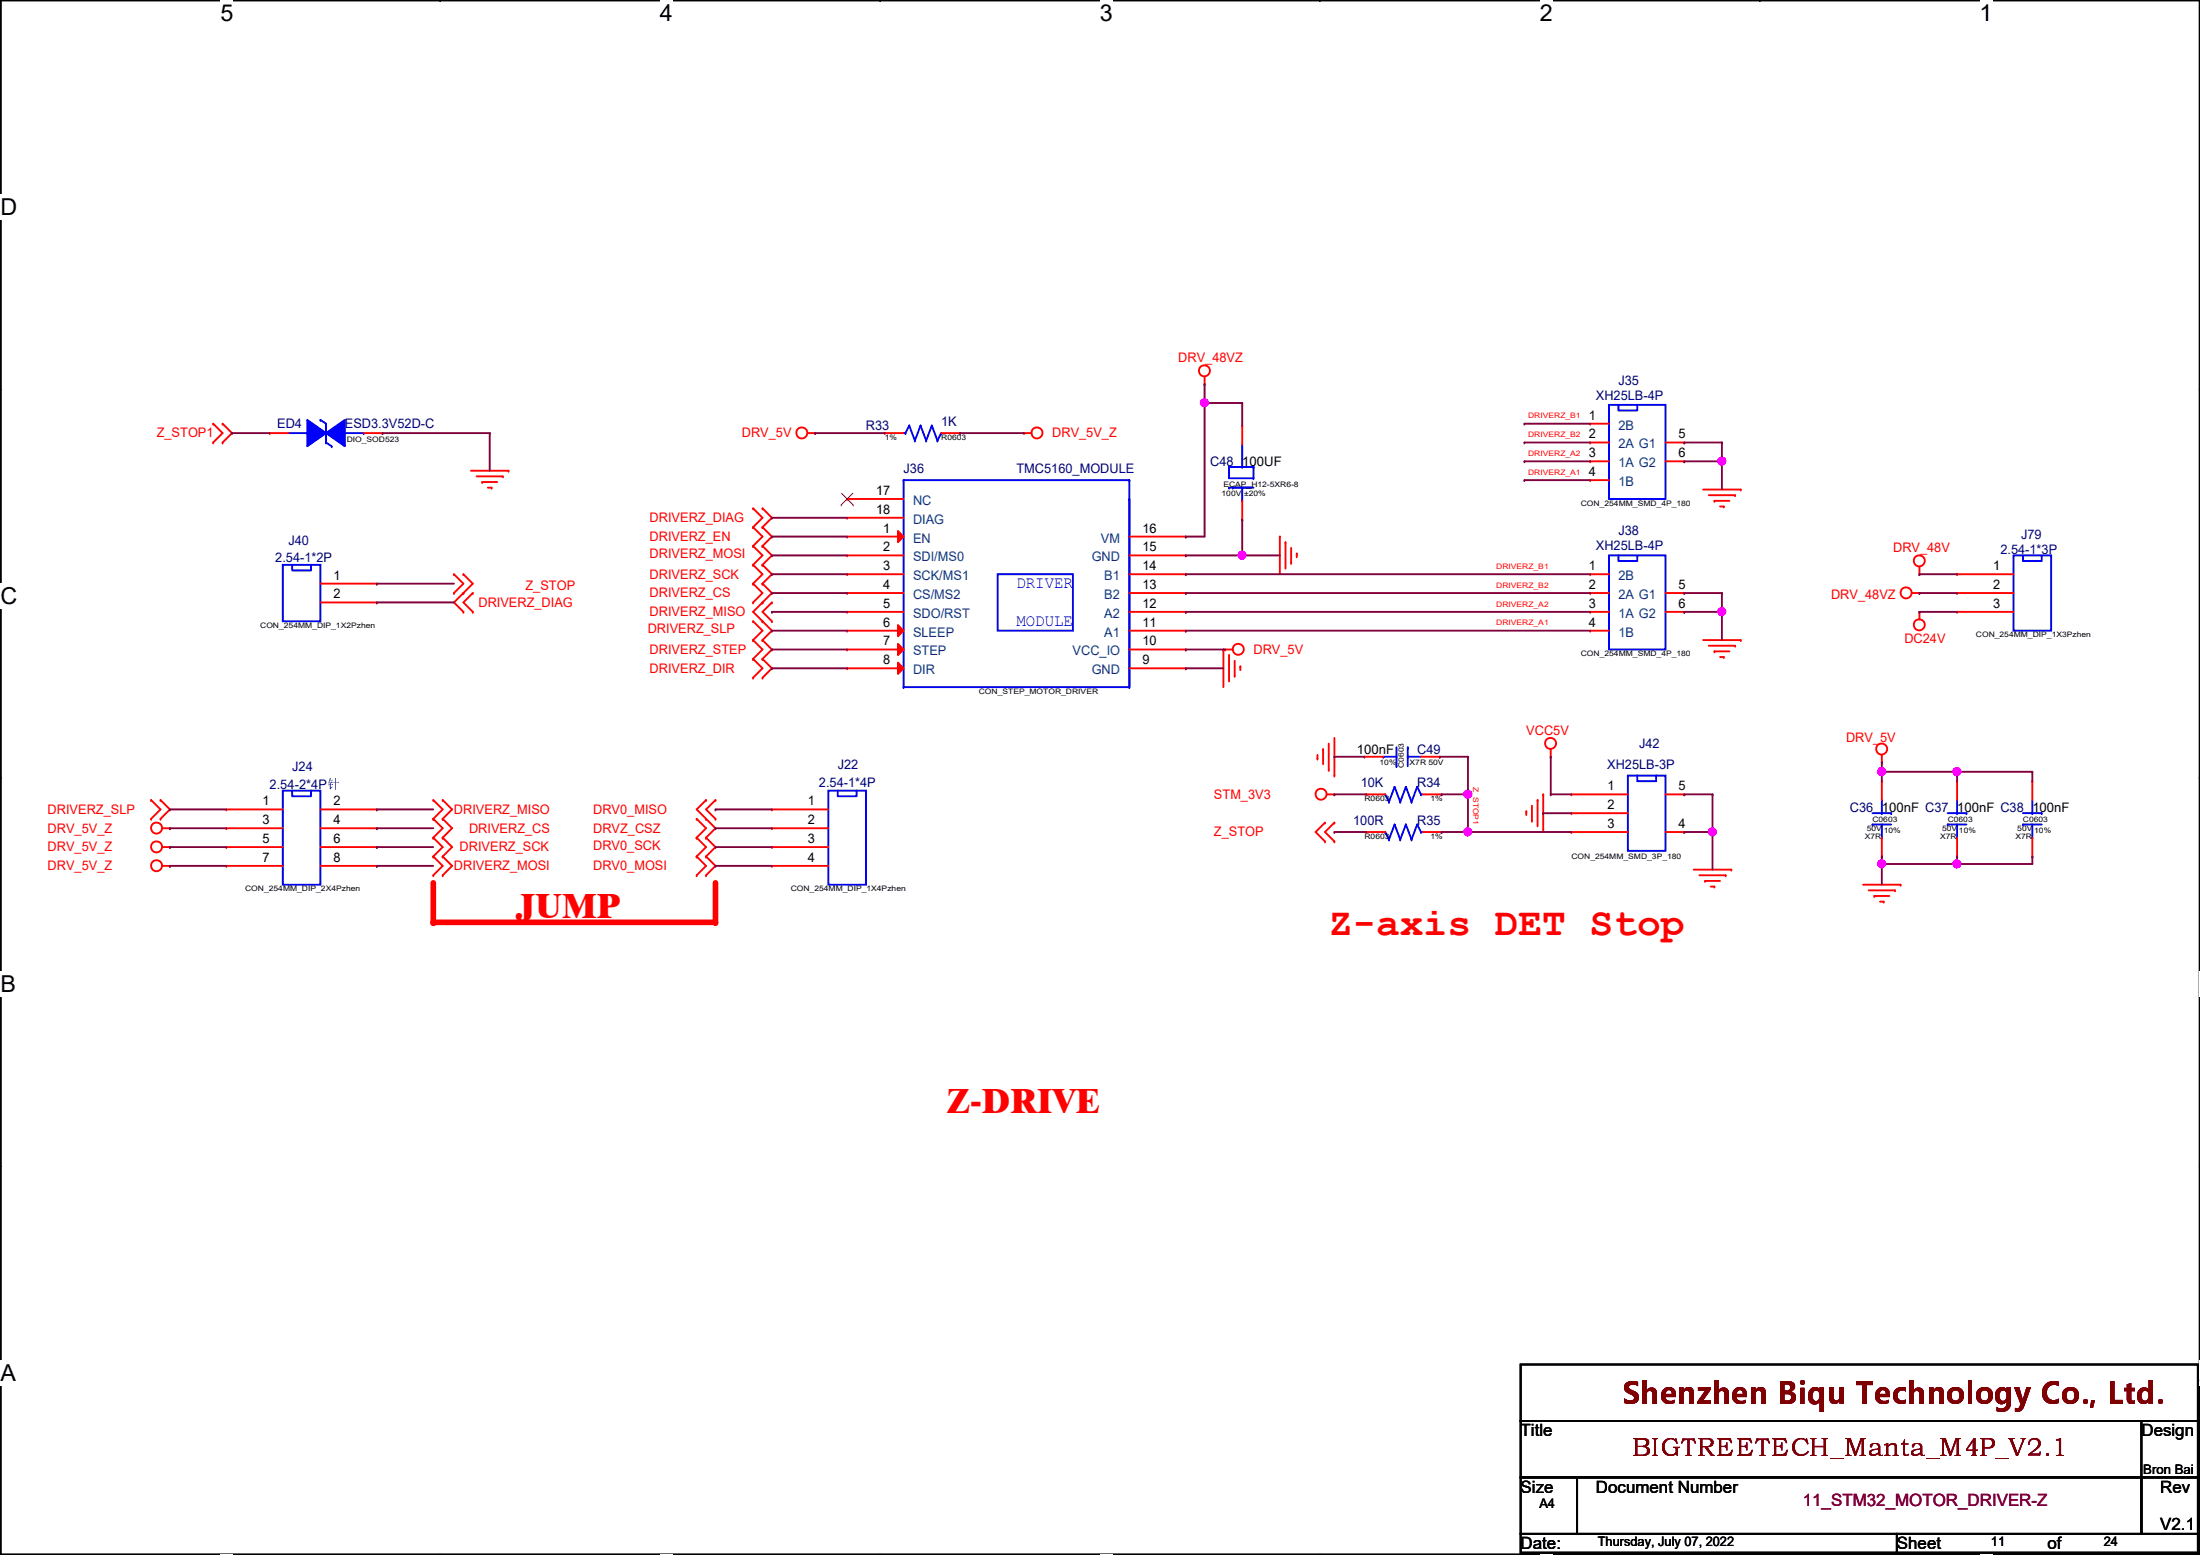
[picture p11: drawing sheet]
<svg xmlns="http://www.w3.org/2000/svg" width="297mm" height="210mm" viewBox="0 0 297 210" stroke-linecap="round" stroke-linejoin="round" font-family="sans-serif">
<path d="M.1 0h296.9v209.8h-296.9z" fill="none" stroke="#000" stroke-width=".25"/>
<g fill="#fff">
<path d="M29.8 0h1.7v3.5h-1.7z"/>
<path d="M29.8 209.8h1.7v.1h-1.7z"/>
</g>
<path d="M59.4 0h.1M59.4 209.8h.1" fill="none" stroke="#000" stroke-width=".25"/>
<g fill="#fff">
<path d="M89.1 0h1.7v3.5h-1.7z"/>
<path d="M89.1 209.8h1.7v.1h-1.7z"/>
</g>
<path d="M118.8 0h.1M118.8 209.8h.1" fill="none" stroke="#000" stroke-width=".25"/>
<g fill="#fff">
<path d="M148.5 0h1.7v3.5h-1.7z"/>
<path d="M148.5 209.8h1.7v.1h-1.7z"/>
</g>
<path d="M178.2 0h.1M178.2 209.8h.1" fill="none" stroke="#000" stroke-width=".25"/>
<g fill="#fff">
<path d="M207.9 0h1.7v3.5h-1.7z"/>
<path d="M207.9 209.8h1.7v.1h-1.7z"/>
</g>
<path d="M237.6 0h.1M237.6 209.8h.1" fill="none" stroke="#000" stroke-width=".25"/>
<g fill="#fff">
<path d="M267.3 0h1.7v3.5h-1.7z"/>
<path d="M267.3 209.8h1.7v.1h-1.7z"/>
<path d="M.1 26.2h2.2v3.5h-2.2z"/>
<path d="M297 26.2h.1v3.5h-.1z"/>
<path d="M.1 78.7h2.2v3.5h-2.2z"/>
<path d="M297 78.7h.1v3.5h-.1z"/>
</g>
<path d="M.1 52.5h.1M297 52.5h.1" fill="none" stroke="#000" stroke-width=".25"/>
<g fill="#fff">
<path d="M.1 131.1h2.1v3.5h-2.1z"/>
<path d="M297 131.1h.1v3.5h-.1z"/>
</g>
<path d="M.1 104.9h.1M297 104.9h.1" fill="none" stroke="#000" stroke-width=".25"/>
<path d="M.1 104.9h.1M297 104.9h.1" fill="none" stroke="#000" stroke-width=".14"/>
<g fill="#fff">
<path d="M.1 183.6h2.1v3.5h-2.1z"/>
<path d="M297 183.6h.1v3.5h-.1z"/>
</g>
<path d="M.1 157.4h.1M297 157.4h.1" fill="none" stroke="#000" stroke-width=".25"/>
<path d="M58.5 119.2v5.3" fill="none" stroke="#f00" stroke-width=".76"/>
<circle cx="58.5" cy="124.5" r=".38" fill="#f00"/>
<path d="M58.5 124.5h38.1" fill="none" stroke="#f00" stroke-width=".76"/>
<circle cx="58.5" cy="124.5" r=".38" fill="#f00"/>
<path d="M96.6 119.2v5.3" fill="none" stroke="#f00" stroke-width=".76"/>
<circle cx="96.6" cy="124.5" r=".38" fill="#f00"/>
<g fill="none" stroke="#f00" stroke-width=".25">
<path d="M28.8 59.7h.1M28.8 57.2h.1M28.8 57.2l1.3 1.3-1.3 1.2M30.1 57.2h.1M30.1 59.7h.1M30.1 57.2l1.2 1.3-1.2 1.2M109 58.5h1.1M110.1 58.5h.1M119.5 58.5h.1M119.5 58.5h2.5M127.1 58.5h2.5M129.6 58.5h.1"/>
<path d="M138.3 58.5h.1M138.3 58.5h1M162.6 51.9h.1M162.6 50.8v1.1M167.7 57.4h.1M167.7 57.4v2.6M61.3 77.5h.1M61.3 77.5l1.3 1.3-1.3 1.3M62.6 77.5h.1M62.6 77.5l1.2 1.3-2.5 2.5 1.3 1.3M63.6 63.5h5.1M64.3 64.3h3.6"/>
<path d="M65.1 65.1h.1M65.1 65.1h2M65.9 65.8h.5M66.4 65.8h.1M67.9 64.3h.1M68.7 63.5h.1M101.7 71.2h.1M101.7 68.6h.1M101.7 73.7h.1M101.7 76.2h.1M101.7 78.8h.1M101.7 68.6l1.3 1.3-1.3 1.3"/>
<path d="M101.7 71.2l1.3 1.2-1.3 1.3M101.7 73.7l1.3 1.3-1.3 1.2M101.7 76.2l1.3 1.3-1.3 1.3M101.7 78.8l1.3 1.3-1.3 1.2M103 68.6h.1M103 71.2h.1M103 73.7h.1M103 76.2h.1M103 78.8h.1M103 68.6l1.2 1.3-1.2 1.3M103 71.2l1.2 1.2-1.2 1.3M103 73.7l1.2 1.3-1.2 1.2"/>
<path d="M103 76.2l1.2 1.3-1.2 1.3M103 78.8l1.2 1.3-2.5 2.5 2.5 2.5-1.2 1.3M167.7 70.1h.1M167.7 67.6v2.5M172.8 72.4h.1M172.8 72.4v5.1M173.6 73.2h.1M173.6 73.2v3.6M174.3 76h.1M174.3 74v2M175.1 74.7h.1M175.1 74.7v.5"/>
<path d="M230 66.1h5M230.7 66.8h3.6M231.5 67.6h.1M231.5 67.6h2M232.2 68.4h.5M232.7 68.4h.1M234.3 66.8h.1M235 66.1h.1M259.2 77.5h.1M259.2 76.5v1M61.3 80.1h.1M62.6 80.1h.1"/>
<path d="M62.6 82.6h.1M63.8 82.6h.1M63.8 80.1h.1M63.8 80.1l-1.2 1.2 1.2 1.3M101.7 88.9h.1M101.7 86.4h.1M101.7 91.5h.1M101.7 81.3h.1M101.7 83.9h.1M101.7 86.4l1.3 1.3-1.3 1.2M101.7 88.9l1.3 1.3-1.3 1.3M101.7 83.9l1.3 1.2-1.3 1.3"/>
<path d="M103 86.4h.1M103 88.9h.1M103 91.5h.1M103 81.3h.1M103 83.9h.1M103 86.4l1.2 1.3-1.2 1.2M103 88.9l1.2 1.3-1.2 1.3M104.2 81.3h.1M104.2 83.9h.1M104.2 81.3l-1.2 1.3 1.2 1.3M165.2 87.7h.1M165.2 87.7v5.1"/>
<path d="M165.4 87.7h.1M165.4 87.7h1.1M165.9 88.4h.1M165.9 88.4v3.6M166.7 91.2h.1M166.7 89.2v2M167.5 90h.1M167.5 90v.5M180.2 99.6v5.1M230 86.4h5M230.7 87.2h3.6M231.5 87.9h.1"/>
<path d="M231.5 87.9h2M232.2 88.7h.5M232.7 88.7h.1M234.3 87.2h.1M235 86.4h.1M258.1 80.1h1.1M259.2 82.6h.1M259.2 80.1h.1M259.2 82.6v1M20.4 110.5h.1M20.4 108h.1M20.4 108l1.3 1.3-1.3 1.2"/>
<path d="M21.7 108h.1M21.7 110.5h.1M21.7 108l1.2 1.3-1.2 1.2M21.9 111.8h1M21.9 114.3h1M21.9 116.9h1M22.9 111.8h.1M22.9 114.3h.1M22.9 116.9h.1M58.5 108h.1M58.5 110.5h.1M58.5 113.1h.1"/>
<path d="M58.5 115.6h.1M58.5 118.2h.1M58.5 108l1.3 1.3-1.3 1.2M58.5 110.5l1.3 1.3-1.3 1.3M58.5 113.1l1.3 1.2-1.3 1.3M58.5 115.6l1.3 1.3-1.3 1.3M59.8 108h.1M59.8 110.5h.1M59.8 113.1h.1M59.8 115.6h.1M59.8 118.2h.1M59.8 110.5l1.2 1.3-1.2 1.3"/>
<path d="M59.8 113.1l1.2 1.2-1.2 1.3M59.8 115.6l1.2 1.3-1.2 1.3M59.8 108l1.2 1.3-1.2 1.2M94.1 115.6h.1M94.1 113.1h.1M94.1 110.5h.1M94.1 118.2h.1M94.1 113.1l1.2 1.2-1.2 1.3M94.1 110.5l1.2 1.3-1.2 1.3M94.1 115.6l1.2 1.3-1.2 1.3M95.3 113.1h.1M95.3 115.6h.1"/>
<path d="M95.3 110.5h.1M95.3 108h.1M95.3 118.2h.1M95.3 113.1l1.3 1.2-1.3 1.3M95.3 110.5l1.3 1.3-1.3 1.3M95.3 108l-1.2 1.3 1.2 1.2M95.3 115.6l1.3 1.3-1.3 1.3M96.6 108h.1M96.6 110.5h.1M96.6 108l-1.3 1.3 1.3 1.2M104.2 109.3h.1M104.2 111.8h.1"/>
<path d="M104.2 114.3h.1M104.2 116.9h.1M104.2 111.8h7.6M104.2 114.3h7.6M104.2 116.9h7.6M104.2 109.3h7.6M177.9 102.4h.1M177.9 101.9v.5M178.6 101.1h.1M178.6 101.1v2.1M178.9 111h.1M178.9 113.6h.1"/>
<path d="M178.9 111l-1.3 1.3 1.3 1.3M179.2 107.2h1M179.4 103.9h.1M179.4 100.4v3.5M180.2 107.2h.1M180.2 104.7h.1M180.2 111h.1M180.2 113.6h.1M180.2 111l-1.3 1.3 1.3 1.3M184.5 112.3h.1M184.5 107.2h.1M184.5 107.2h2.5"/>
<path d="M184.5 112.3h2.5M192.1 107.2h2.5M192.1 112.3h2.5M194.6 112.3h.1M194.6 107.2h.1M206.1 109.5h.1M206.1 109.5v.5M206.8 110.8h.1M206.8 108.8v2M207.6 108h.1M207.6 108v3.5M208.4 107.2h.1"/>
<path d="M208.4 107.2v5.1M209.4 102.2h.1M209.4 101.1v1.1M212.2 107.2h.1M212.2 109.8h.1M212.2 112.3h.1M212.2 107.2h7.6M212.2 109.8h7.6M212.2 112.3h7.6M224.9 107.2h2.5M224.9 112.3h2.5M227.4 112.3h.1"/>
<path d="M227.4 107.2h.1M228.7 117.4h5.1M229.4 118.2h3.6M230.2 118.9h.1M230.2 118.9h2M231 119.7h.5M231.5 119.7h.1M233 118.2h.1M233.8 117.4h.1M251.5 119.4h5.1M254.1 102.9h.1M254.1 101.9v1"/>
<path d="M256.6 119.4h.1M274.4 105.5h.1M274.4 115.6h.1M274.4 105.5v2.5M274.4 113.1v2.5M252.3 120.2h3.6M253.1 120.9h.1M253.1 120.9h2M253.8 121.7h.5M254.3 121.7h.1M255.9 120.2h.1"/>
<circle cx="108.3" cy="58.4" r=".75"/>
<circle cx="140" cy="58.4" r=".75"/>
<circle cx="162.6" cy="50.1" r=".75"/>
<circle cx="259.1" cy="75.7" r=".75"/>
<circle cx="167.2" cy="87.6" r=".75"/>
<circle cx="257.4" cy="80" r=".75"/>
<circle cx="259.1" cy="84.3" r=".75"/>
<circle cx="21.1" cy="116.9" r=".75"/>
<circle cx="21.1" cy="111.8" r=".75"/>
<circle cx="21.1" cy="114.3" r=".75"/>
<circle cx="178.4" cy="107.2" r=".75"/>
<circle cx="209.3" cy="100.3" r=".75"/>
<circle cx="254.1" cy="101.1" r=".75"/>
</g>
<path d="M205.3 184.2h91.5v7.6h-91.5zM205.3 191.8h91.5v7.6h-91.5zM205.3 199.4h7.6v7.7h-7.6zM212.9 199.4h76.2v7.7h-76.2zM289.1 199.4h7.7v7.7h-7.7zM289.1 191.8h.1M289.1 191.8v7.6M205.3 207.1h50.8v2.5h-50.8zM256.1 207.1h40.7v2.5h-40.7z" fill="none" stroke="#000" stroke-width=".25"/>
<g fill="none" stroke="#00f" stroke-width=".25">
<path d="M38.9 58.5h2.6M41.5 58.5h.1M44 59.7h.1M44 57.2v2.5M46.6 58.5h2.5M49.1 58.5h.1M122 58.5h.3M122.3 58.5h.1M122.8 57.4h.1M122.8 57.4l-.5 1.1M122.8 57.4l.7 2.1M123.5 59.5h.1"/>
<path d="M124.3 57.4h.1M124.3 57.4l-.8 2.1M124.3 57.4l.7 2.1M125 59.5h.1M125.8 57.4h.1M125.8 57.4l-.8 2.1M125.8 57.4l.8 2.1M126.6 59.5h.1M127.1 58.5h.1M127.1 58.5l-.5 1M167.7 60v3M165.9 65.8h.1"/>
<path d="M165.9 63h.1M165.9 65.8h3.3M165.9 63v1.6h3.3M165.9 63h3.3M166.5 65.8h.1M167.7 67.6h.1M167.7 63h.1M167.7 65.8v1.8M169.2 64.6h.1M169.2 63h.1M169.2 63v1.6M111.8 106.7h5.1v12.7h-5.1z"/>
<path d="M113.1 106.7v.8h2.6v-.8M187 112.3h.1M187 107.2h.1M187 112.3l.5 1M187 107.2l.5 1M187.5 113.3h.1M187.5 108.2h.1M188.3 111.3h.1M188.3 106.2h.1M188.3 111.3l.8 2M188.3 111.3l-.8 2M188.3 106.2l.8 2"/>
<path d="M188.3 106.2l-.8 2M189.1 113.3h.1M189.1 108.2h.1M189.8 111.3h.1M189.8 106.2h.1M189.8 111.3l.8 2M189.8 111.3l-.7 2M189.8 106.2l.8 2M189.8 106.2l-.7 2M190.6 113.3h.1M190.6 108.2h.1M191.3 111.3h.1"/>
<path d="M191.3 106.2h.1M191.3 111.3l.6 1M191.3 111.3l-.7 2M191.3 106.2l.6 1M191.3 106.2l-.7 2M191.9 112.3h.1M191.9 107.2h.1M191.9 112.3h.2M191.9 107.2h.2M219.8 104.7h5.1v10.2h-5.1zM221.1 104.7v.8h2.5v-.8M273.1 111.3h.1"/>
<path d="M273.1 109.8h2.6M273.1 111.3h2.6M274.4 113.1h.1M274.4 109.8h.1M274.4 108v1.8M274.4 111.3v1.8M275.7 109.8h.1"/>
</g>
<path d="M41.5 56.7l2.5 1.8-2.5 1.7z" fill-rule="evenodd" fill="#00f"/>
<path d="M41.5 56.7l2.5 1.8-2.5 1.7zM43.3 56.7h.1M43.3 56.7l.7 .5M44 59.7l.8 .5M44.8 60.2h.1" fill="none" stroke="#00f" stroke-width=".25"/>
<path d="M44 58.5l2.6-1.8v3.5z" fill-rule="evenodd" fill="#00f"/>
<g fill="none" stroke="#00f" stroke-width=".25">
<path d="M44 58.5l2.6-1.8v3.5zM217.3 54.7h7.6v12.7h-7.6zM218.5 54.7v.7h2.6v-.7M122 64.8h.1M122 64.8h30.5M122 64.8v28M134.7 77.5h10.2v7.6h-10.2zM152.5 64.8h.1M152.5 67.4h.1M152.5 64.8v28M122 92.8h.1M122 92.8h30.5"/>
<path d="M152.5 92.8h.1"/>
</g>
<g fill="none" stroke="#f00" stroke-width=".25">
<path d="M36.4 58.5h.1M36.4 58.5h2.5M49.1 58.5h2.5M51.6 58.5h.1M214.7 57.2h.1M214.7 59.7h.1M214.7 57.2h2.6M214.7 59.7h2.6M224.9 59.7h2.5M227.4 59.7h.1M152.5 77.5h7.6M160.1 77.5h.1"/>
<path d="M214.7 62.3h.1M214.7 64.8h.1M214.7 62.3h2.6M214.7 64.8h2.6M224.9 62.3h2.5M227.4 62.3h.1M152.5 80.1h7.6M152.5 82.6h7.6M152.5 85.1h7.6M160.1 80.1h.1M160.1 82.6h.1M160.1 85.1h.1"/>
</g>
<path d="M121.2 84.4l.8 .7-.8 .8z" fill="#f00"/>
<path d="M114.4 85.1h.1M114.4 80.1h.1M114.4 85.1h7.6M114.4 80.1h7.6M121.2 84.4l.8 .7-.8 .8z" fill="none" stroke="#f00" stroke-width=".25"/>
<path d="M121.2 89.5l.8 .7-.8 .8z" fill="#f00"/>
<path d="M114.4 90.2h.1M114.4 90.2h7.6M121.2 89.5l.8 .7-.8 .8z" fill="none" stroke="#f00" stroke-width=".25"/>
<path d="M121.2 71.7l.8 .7-.8 .8z" fill="#f00"/>
<g fill="none" stroke="#f00" stroke-width=".25">
<path d="M114.4 72.4h.1M114.4 69.9h.1M114.4 67.4h.1M114.4 77.5h.1M114.4 75h.1M114.4 72.4h7.6M114.4 69.9h7.6M114.4 67.4h7.6M114.4 75h7.6M114.4 77.5h7.6M121.2 71.7l.8 .7-.8 .8zM152.5 75h7.6"/>
<path d="M160.1 75h.1M114.4 82.6h.1M114.4 82.6h7.6M152.5 90.2h7.6M160.1 90.2h.1"/>
</g>
<path d="M113.6 68.2h.1M113.6 66.6l1.6 1.6M115.1 66.6l-1.5 1.6M115.2 68.2h.1" fill="none" stroke="#7f3f00" stroke-width=".14"/>
<path d="M121.2 86.9l.8 .8-.8 .7z" fill="#f00"/>
<g fill="none" stroke="#f00" stroke-width=".25">
<path d="M43.3 78.8h7.6M50.9 78.8h.1M152.5 72.4h7.6M160.1 72.4h.1M214.7 77.5h.1M214.7 77.5h2.6M264.2 77.5h.1M264.2 77.5h7.7M43.3 81.3h7.6M50.9 81.3h.1M114.4 87.7h.1M114.4 87.7h7.6"/>
<path d="M121.2 86.9l.8 .8-.8 .7zM152.5 87.7h7.6M160.1 87.7h.1M214.7 80.1h.1M214.7 82.6h.1M214.7 85.1h.1M214.7 80.1h2.6M214.7 82.6h2.6M214.7 85.1h2.6M224.9 80.1h2.5M224.9 82.6h2.5M227.4 80.1h.1"/>
<path d="M227.4 82.6h.1M264.2 80.1h.1M264.2 82.6h.1M264.2 80.1h7.7M264.2 82.6h7.7M30.6 109.3h.1M30.6 111.8h.1M30.6 114.3h.1M30.6 116.9h.1M30.6 109.3h7.6M30.6 111.8h7.6M30.6 114.3h7.6"/>
<path d="M30.6 116.9h7.6M43.3 109.3h7.6M43.3 111.8h7.6M43.3 114.3h7.6M43.3 116.9h7.6M50.9 109.3h.1M50.9 111.8h.1M50.9 114.3h.1M50.9 116.9h.1M184.2 102.2h.1M184.2 102.2h2.6M191.9 102.2h2.5"/>
<path d="M194.4 102.2h.1M254.1 105.5h.1M254.1 115.6h.1M254.1 105.5v2.5M254.1 113.1v2.5M264.2 105.5h.1M264.2 115.6h.1M264.2 105.5v2.5M264.2 113.1v2.5"/>
</g>
<g fill="none" stroke="#00f" stroke-width=".25">
<path d="M38.2 76.2h5.1v7.7h-5.1zM39.5 76.2v.8h2.5v-.8M217.3 75h7.6v12.7h-7.6zM218.5 75v.7h2.6v-.7M271.9 75h5v10.1h-5zM273.1 75v.7h2.6v-.7M38.2 106.7h5.1v12.7h-5.1zM39.5 106.7v.8h2.5v-.8M186.8 102.2h.1M186.8 102.2h1.7M188.5 103.4h.1M188.5 100.9v2.5"/>
<path d="M190.1 102.2h.1M190.1 100.9h.1M190.1 102.2h1.8M190.1 100.9v2.5M252.8 111.3h.1M252.8 109.8h2.6M252.8 111.3h2.6M254.1 113.1h.1M254.1 109.8h.1M254.1 108v1.8M254.1 111.3v1.8M255.4 109.8h.1"/>
<path d="M263 111.3h.1M263 109.8h2.5M263 111.3h2.5M264.2 113.1h.1M264.2 109.8h.1M264.2 108v1.8M264.2 111.3v1.8M265.5 109.8h.1"/>
</g>
<path d="M50.9 78.8h.1M50.9 78.8h10.4M50.9 81.3h.1M50.9 81.3h10.4M194.6 107.2h.1M194.6 107.2h3.6M198.2 112.3h.1M198.2 107.2h.1M198.2 112.3h14M198.2 107.2v5.1" fill="none" stroke="#7f003f" stroke-width=".25"/>
<circle cx="198.2" cy="112.3" r=".49" fill="#f0f"/>
<circle cx="198.2" cy="112.3" r=".49" fill="none" stroke="#f0f" stroke-width=".25"/>
<path d="M194.4 102.2h.1M194.4 102.2h3.8M194.6 112.3h.1M194.6 112.3h3.6M198.2 102.2h.1M198.2 102.2v5" fill="none" stroke="#7f003f" stroke-width=".25"/>
<circle cx="198.2" cy="107.2" r=".49" fill="#f0f"/>
<circle cx="198.2" cy="107.2" r=".49" fill="none" stroke="#f0f" stroke-width=".25"/>
<g fill="none" stroke="#7f003f" stroke-width=".25">
<path d="M110.1 58.5h.1M110.1 58.5h9.4M129.6 58.5h.1M129.6 58.5h8.7M162.6 51.9h.1M162.6 51.9v2.5M104.2 69.9h.1M104.2 69.9h10.2M160.1 77.5h.1M160.1 77.5h54.6M160.1 80.1h.1M160.1 82.6h.1"/>
<path d="M160.1 85.1h.1M160.1 80.1h54.6M160.1 82.6h54.6M160.1 85.1h54.6M180.2 102.2h.1M180.2 107.2h.1M180.2 112.3h.1M180.2 102.2h4M180.2 107.2h4.3M180.2 112.3h4.3"/>
</g>
<circle cx="162.6" cy="54.4" r=".49" fill="#f0f"/>
<circle cx="162.6" cy="54.4" r=".49" fill="none" stroke="#f0f" stroke-width=".25"/>
<path d="M104.2 72.4h.1M104.2 75h.1M104.2 72.4h10.2M104.2 75h10.2M160.1 72.4h.1M160.1 75h.1M160.1 72.4h2.5M167.7 70.1h.1M167.7 70.1v4.9h-7.6" fill="none" stroke="#7f003f" stroke-width=".25"/>
<circle cx="167.7" cy="74.9" r=".49" fill="#f0f"/>
<circle cx="167.7" cy="74.9" r=".49" fill="none" stroke="#f0f" stroke-width=".25"/>
<g fill="none" stroke="#7f003f" stroke-width=".25">
<path d="M31.3 58.5h.1M31.3 58.5h5.1M51.6 58.5h.1M51.6 58.5h14.5M66.1 58.5h.1M66.1 58.5v5M162.6 54.4h.1M162.6 54.4h5.1M162.6 54.4v18M167.7 54.4h.1M167.7 54.4v3M205.8 57.2h.1"/>
<path d="M205.8 59.7h.1M205.8 57.2h8.9M205.8 59.7h8.9M104.2 77.5h.1M104.2 77.5h10.2M167.7 75h.1M167.7 75h5.1M205.8 62.3h.1M205.8 64.8h.1M205.8 62.3h8.9M205.8 64.8h8.9M104.2 80.1h.1"/>
<path d="M104.2 82.6h.1M104.2 85.1h.1M104.2 87.7h.1M104.2 90.2h.1M104.2 80.1h10.2M104.2 82.6h10.2M104.2 85.1h10.2M104.2 87.7h10.2M104.2 90.2h10.2M160.1 87.7h.1M160.1 90.2h.1M160.1 87.7h5.3"/>
<path d="M160.1 90.2h5.1M209.4 102.2h.1M209.4 102.2v5M231.2 107.2h.1M231.2 107.2v5.1"/>
</g>
<circle cx="231.2" cy="112.3" r=".49" fill="#f0f"/>
<circle cx="231.2" cy="112.3" r=".49" fill="none" stroke="#f0f" stroke-width=".25"/>
<g fill="none" stroke="#7f003f" stroke-width=".25">
<path d="M208.4 109.8h.1M208.4 109.8h3.8M209.4 107.2h.1M209.4 107.2h2.8M227.4 107.2h.1M227.4 112.3h.1M227.4 107.2h3.8M227.4 112.3h3.8M231.2 112.3h.1M231.2 112.3v5.1M254.1 102.9h.1M254.1 115.6h.1"/>
<path d="M254.1 104.2h.1M254.1 102.9v2.6M254.1 115.6v1M254.1 104.2h10.1"/>
</g>
<circle cx="254.1" cy="104.2" r=".49" fill="#f0f"/>
<circle cx="254.1" cy="104.2" r=".49" fill="none" stroke="#f0f" stroke-width=".25"/>
<path d="M254.1 116.6h.1M254.1 116.6h10.1" fill="none" stroke="#7f003f" stroke-width=".25"/>
<circle cx="264.2" cy="116.6" r=".49" fill="#f0f"/>
<circle cx="264.2" cy="116.6" r=".49" fill="none" stroke="#f0f" stroke-width=".25"/>
<circle cx="254.1" cy="116.6" r=".49" fill="#f0f"/>
<circle cx="254.1" cy="116.6" r=".49" fill="none" stroke="#f0f" stroke-width=".25"/>
<path d="M254.1 116.6h.1M254.1 116.6v2.8M264.2 115.6h.1M264.2 116.6h.1M264.2 104.2h.1M264.2 104.2v1.3M264.2 115.6v1M264.2 104.2h10.2M274.4 115.6h.1M274.4 115.6v1h-10.2" fill="none" stroke="#7f003f" stroke-width=".25"/>
<circle cx="264.2" cy="104.2" r=".49" fill="#f0f"/>
<circle cx="264.2" cy="104.2" r=".49" fill="none" stroke="#f0f" stroke-width=".25"/>
<path d="M227.4 59.7h.1M227.4 59.7h5.1M232.5 59.7h.1M232.5 59.7v2.6M274.4 104.2h.1M274.4 104.2v1.3" fill="none" stroke="#7f003f" stroke-width=".25"/>
<circle cx="232.5" cy="62.2" r=".49" fill="#f0f"/>
<circle cx="232.5" cy="62.2" r=".49" fill="none" stroke="#f0f" stroke-width=".25"/>
<path d="M227.4 62.3h.1M227.4 62.3h5.1M232.5 62.3h.1M232.5 62.3v3.8M227.4 80.1h.1M227.4 82.6h.1M227.4 80.1h5.1M232.5 80.1h.1M232.5 80.1v2.5h-5.1" fill="none" stroke="#7f003f" stroke-width=".25"/>
<circle cx="232.5" cy="82.6" r=".49" fill="#f0f"/>
<circle cx="232.5" cy="82.6" r=".49" fill="none" stroke="#f0f" stroke-width=".25"/>
<g fill="none" stroke="#7f003f" stroke-width=".25">
<path d="M259.2 77.5h.1M259.2 77.5h5M232.5 82.6h.1M232.5 82.6v3.8M259.2 82.6h.1M259.2 80.1h.1M259.2 82.6h5M259.2 80.1h5M22.9 109.3h.1M22.9 111.8h.1M22.9 114.3h.1M22.9 116.9h.1"/>
<path d="M22.9 109.3h7.7M22.9 111.8h7.7M22.9 114.3h7.7M22.9 116.9h7.7M50.9 109.3h.1M50.9 111.8h.1M50.9 114.3h.1M50.9 116.9h.1M50.9 109.3h7.6M50.9 111.8h7.6M50.9 114.3h7.6M50.9 116.9h7.6"/>
<path d="M96.6 114.3h.1M96.6 111.8h.1M96.6 109.3h.1M96.6 116.9h.1M96.6 109.3h7.6M96.6 111.8h7.6M96.6 114.3h7.6M96.6 116.9h7.6"/>
</g>
<circle cx="198.2" cy="112.3" r=".49" fill="#f0f"/>
<circle cx="198.2" cy="112.3" r=".49" fill="none" stroke="#f0f" stroke-width=".25"/>
<circle cx="198.2" cy="107.2" r=".49" fill="#f0f"/>
<circle cx="198.2" cy="107.2" r=".49" fill="none" stroke="#f0f" stroke-width=".25"/>
<circle cx="162.6" cy="54.4" r=".49" fill="#f0f"/>
<circle cx="162.6" cy="54.4" r=".49" fill="none" stroke="#f0f" stroke-width=".25"/>
<circle cx="167.7" cy="74.9" r=".49" fill="#f0f"/>
<circle cx="167.7" cy="74.9" r=".49" fill="none" stroke="#f0f" stroke-width=".25"/>
<circle cx="231.2" cy="112.3" r=".49" fill="#f0f"/>
<circle cx="231.2" cy="112.3" r=".49" fill="none" stroke="#f0f" stroke-width=".25"/>
<circle cx="254.1" cy="104.2" r=".49" fill="#f0f"/>
<circle cx="254.1" cy="104.2" r=".49" fill="none" stroke="#f0f" stroke-width=".25"/>
<circle cx="264.2" cy="116.6" r=".49" fill="#f0f"/>
<circle cx="264.2" cy="116.6" r=".49" fill="none" stroke="#f0f" stroke-width=".25"/>
<circle cx="254.1" cy="116.6" r=".49" fill="#f0f"/>
<circle cx="254.1" cy="116.6" r=".49" fill="none" stroke="#f0f" stroke-width=".25"/>
<circle cx="264.2" cy="104.2" r=".49" fill="#f0f"/>
<circle cx="264.2" cy="104.2" r=".49" fill="none" stroke="#f0f" stroke-width=".25"/>
<circle cx="232.5" cy="62.2" r=".49" fill="#f0f"/>
<circle cx="232.5" cy="62.2" r=".49" fill="none" stroke="#f0f" stroke-width=".25"/>
<circle cx="232.5" cy="82.6" r=".49" fill="#f0f"/>
<circle cx="232.5" cy="82.6" r=".49" fill="none" stroke="#f0f" stroke-width=".25"/>
<text font-size="5.3" fill="#f00" x="179.4" y="126.2">Z-axis DET Stop</text>
<g font-size="4.8" fill="#f00">
<text x="69.7" y="123.9">JUMP</text>
<text x="127.8" y="150.3">Z-DRIVE</text>
</g>
<text font-size="4.1" fill="#7f0000" x="219" y="189.5">Shenzhen Biqu Technology Co., Ltd.</text>
<text font-size="3.5" fill="#7f0000" x="220.3" y="196.6">BIGTREETECH_Manta_M4P_V2.1</text>
<g font-size="3.1">
<text x="29.8" y="2.8">5</text>
<text x="89.1" y="2.8">4</text>
<text x="148.5" y="2.8">3</text>
<text x="207.9" y="2.8">2</text>
<text x="267.3" y="2.8">1</text>
<text x=".1" y="29">D</text>
<text x=".1" y="81.5">C</text>
<text x=".1" y="133.9">B</text>
<text x=".1" y="186.4">A</text>
<text x="297" y="186.4">A</text>
</g>
<g font-size="2.3" fill="#00f">
<text x="137.2" y="79.4">DRIVER</text>
<text x="137.2" y="84.5">MODULE</text>
</g>
<g font-size="2.3">
<text x="205.3" y="193.9">Title</text>
<text x="289.1" y="193.9">Design</text>
<text x="205.3" y="201.5">Size</text>
<text x="215.5" y="201.5">Document Number</text>
<text x="291.7" y="201.5">Rev</text>
<text x="205.3" y="209.1">Date:</text>
<text x="256.1" y="209.1">Sheet</text>
<text x="276.4" y="209.1">of</text>
<text x="291.7" y="206.6">V2.1</text>
</g>
<text font-size="2.3" fill="#7f003f" x="243.4" y="203.3">11_STM32_MOTOR_DRIVER-Z</text>
<g font-size="1.8" fill="#f00">
<text x="159.1" y="48.9">DRV_48VZ</text>
<text x="21.2" y="59.1">Z_STOP1</text>
<text x="100.2" y="59.1">DRV_5V</text>
<text x="142.1" y="59.1">DRV_5V_Z</text>
<text x="87.7" y="70.5">DRIVERZ_DIAG</text>
<text x="87.7" y="73">DRIVERZ_EN</text>
<text x="87.7" y="75.3">DRIVERZ_MOSI</text>
<text x="255.6" y="74.5">DRV_48V</text>
<text x="64.6" y="81.9">DRIVERZ_DIAG</text>
<text x="70.9" y="79.6">Z_STOP</text>
<text x="87.7" y="78.1">DRIVERZ_SCK</text>
<text x="87.7" y="80.6">DRIVERZ_CS</text>
<text x="87.7" y="83.2">DRIVERZ_MISO</text>
<text x="247.2" y="80.9">DRV_48VZ</text>
<text x="87.5" y="85.5">DRIVERZ_SLP</text>
<text x="87.7" y="88.3">DRIVERZ_STEP</text>
<text x="169.2" y="88.3">DRV_5V</text>
<text x="257.1" y="86.7">DC24V</text>
<text x="87.7" y="90.8">DRIVERZ_DIR</text>
<text x="206.1" y="99.2">VCC5V</text>
<text x="249.3" y="100.2">DRV_5V</text>
<text x="163.9" y="107.8">STM_3V3</text>
<text x="6.4" y="112.4">DRV_5V_Z</text>
<text x="6.4" y="109.9">DRIVERZ_SLP</text>
<text x="61.3" y="109.9">DRIVERZ_MISO</text>
<text x="63.3" y="112.4">DRIVERZ_CS</text>
<text x="80.1" y="112.4">DRVZ_CSZ</text>
<text x="80.1" y="109.9">DRV0_MISO</text>
<text x="163.9" y="112.9">Z_STOP</text>
<text x="6.4" y="114.9">DRV_5V_Z</text>
<text x="6.4" y="117.5">DRV_5V_Z</text>
<text x="61.3" y="117.5">DRIVERZ_MOSI</text>
<text x="62.1" y="114.9">DRIVERZ_SCK</text>
<text x="80.1" y="114.7">DRV0_SCK</text>
<text x="80.1" y="117.5">DRV0_MOSI</text>
</g>
<g font-size="1.8" fill="#00007f">
<text x="215.5" y="54">XH25LB-4P</text>
<text x="218.5" y="51.9">J35</text>
<text x="37.4" y="57.8">ED4</text>
<text x="46.6" y="57.8">ESD3.3V52D-C</text>
<text x="116.9" y="58">R33</text>
<text x="127.1" y="57.5">1K</text>
<text x="122" y="63.9">J36</text>
<text x="137.2" y="63.9">TMC5160_MODULE</text>
<text x="163.4" y="62.9">C48</text>
<text x="37.2" y="75.8">2.54-1*2P</text>
<text x="38.9" y="73.5">J40</text>
<text x="215.5" y="74.3">XH25LB-4P</text>
<text x="218.5" y="72.3">J38</text>
<text x="270.1" y="74.8">2.54-1*3P</text>
<text x="272.9" y="72.8">J79</text>
<text x="191.3" y="101.7">C49</text>
<text x="221.3" y="101">J42</text>
<text x="36.4" y="106.6">2.54-2*4P针</text>
<text x="39.5" y="104">J24</text>
<text x="110.6" y="106.3">2.54-1*4P</text>
<text x="113.1" y="103.8">J22</text>
<text x="183.7" y="106.3">10K</text>
<text x="191.3" y="106.3">R34</text>
<text x="217" y="103.8">XH25LB-3P</text>
<text x="182.7" y="111.4">100R</text>
<text x="191.3" y="111.4">R35</text>
<text x="249.8" y="109.6">C36</text>
</g>
<g font-size="1.8">
<text x="214.5" y="56.6">1</text>
<text x="214.5" y="59.2">2</text>
<text x="226.6" y="59.2">5</text>
<text x="167.7" y="62.9">100UF</text>
<text x="214.5" y="61.7">3</text>
<text x="214.5" y="64.3">4</text>
<text x="226.6" y="61.7">6</text>
<text x="118.3" y="69.3">18</text>
<text x="118.3" y="66.8">17</text>
<text x="119.2" y="71.9">1</text>
<text x="154.3" y="71.9">16</text>
<text x="119.2" y="77">3</text>
<text x="119.2" y="74.4">2</text>
<text x="154.3" y="77">14</text>
<text x="154.3" y="74.4">15</text>
<text x="214.5" y="77">1</text>
<text x="269.1" y="77">1</text>
<text x="45" y="78.2">1</text>
<text x="45" y="80.8">2</text>
<text x="119.2" y="79.5">4</text>
<text x="119.2" y="82">5</text>
<text x="154.3" y="79.5">13</text>
<text x="154.3" y="82">12</text>
<text x="214.5" y="79.5">2</text>
<text x="214.5" y="82">3</text>
<text x="226.6" y="79.5">5</text>
<text x="226.6" y="82">6</text>
<text x="269.1" y="79.5">2</text>
<text x="269.1" y="82">3</text>
<text x="119.2" y="84.6">6</text>
<text x="119.2" y="89.7">8</text>
<text x="119.2" y="87.1">7</text>
<text x="154.3" y="84.6">11</text>
<text x="154.3" y="89.7">9</text>
<text x="154.3" y="87.1">10</text>
<text x="214.5" y="84.6">4</text>
<text x="183.2" y="101.7">100nF</text>
<text x="217" y="106.7">1</text>
<text x="226.6" y="106.7">5</text>
<text x="35.4" y="108.7">1</text>
<text x="35.4" y="111.3">3</text>
<text x="35.4" y="113.8">5</text>
<text x="45" y="108.7">2</text>
<text x="45" y="111.3">4</text>
<text x="45" y="113.8">6</text>
<text x="109.1" y="108.7">1</text>
<text x="109.1" y="111.3">2</text>
<text x="109.1" y="113.8">3</text>
<text x="217" y="109.2">2</text>
<text x="217" y="111.8">3</text>
<text x="226.6" y="111.8">4</text>
<text x="254.1" y="109.6">100nF C37</text>
<text x="264.2" y="109.6">100nF C38</text>
<text x="274.4" y="109.6">100nF</text>
<text x="35.4" y="116.3">7</text>
<text x="45" y="116.3">8</text>
<text x="109.1" y="116.3">4</text>
<text x="207.9" y="203.6">A4</text>
<text x="289.4" y="199">Bron Bai</text>
<text x="215.7" y="208.7">Thursday, July 07, 2022</text>
<text x="268.8" y="208.7">11</text>
<text x="284.1" y="208.7">24</text>
</g>
<g font-size="1.8" fill="#003f7f">
<text x="218.5" y="58">2B</text>
<text x="218.5" y="60.5">2A G1</text>
<text x="218.5" y="63.1">1A G2</text>
<text x="218.5" y="65.6">1B</text>
<text x="123.3" y="70.7">DIAG</text>
<text x="123.3" y="68.2">NC</text>
<text x="123.3" y="73.2">EN</text>
<text x="123.3" y="75.8">SDI/MS0</text>
<text x="147.4" y="75.8">GND</text>
<text x="148.6" y="73.2">VM</text>
<text x="123.3" y="80.9">CS/MS2</text>
<text x="123.3" y="78.3">SCK/MS1</text>
<text x="123.3" y="83.4">SDO/RST</text>
<text x="149.1" y="80.9">B2</text>
<text x="149.1" y="78.3">B1</text>
<text x="149.1" y="83.4">A2</text>
<text x="218.5" y="78.3">2B</text>
<text x="218.5" y="80.9">2A G1</text>
<text x="218.5" y="83.4">1A G2</text>
<text x="123.3" y="85.9">SLEEP</text>
<text x="123.3" y="88.5">STEP</text>
<text x="144.8" y="88.5">VCC_IO</text>
<text x="149.1" y="85.9">A1</text>
<text x="218.5" y="85.9">1B</text>
<text x="123.3" y="91">DIR</text>
<text x="147.4" y="91">GND</text>
</g>
<g font-size="1">
<text x="46.8" y="59.6">DIO_SOD523</text>
<text x="119.5" y="59.4">1%</text>
<text x="127.1" y="59.4">R0603</text>
<text x="165.2" y="65.7">ECAP_H12-5XR6-8</text>
<text x="164.9" y="67">100V ±20%</text>
<text x="213.4" y="68.2">CON_254MM_SMD_4P_180</text>
<text x="35.1" y="84.8">CON_254MM_DIP_1X2Pzhen</text>
<text x="213.4" y="88.6">CON_254MM_SMD_4P_180</text>
<text x="266.8" y="86">CON_254MM_DIP_1X3Pzhen</text>
<text x="132.2" y="93.6">CON_STEP_MOTOR_DRIVER</text>
<text x="186.3" y="103.3">10%</text>
<text x="189.5" y="103.7" transform="rotate(-90 189.5 103.7)">C0603</text>
<text x="190.3" y="103.3">X7R 50V</text>
<text x="184.2" y="113.2">R0603</text>
<text x="184.2" y="108.1">R0603</text>
<text x="193.1" y="113.2">1%</text>
<text x="193.1" y="108.1">1%</text>
<text x="251.8" y="113.2">X7R</text>
<text x="252" y="112.2">50V</text>
<text x="252.8" y="110.9">C0603</text>
<text x="254.3" y="112.4">10%</text>
<text x="262" y="113.2">X7R</text>
<text x="262.2" y="112.2">50V</text>
<text x="263" y="110.9">C0603</text>
<text x="264.5" y="112.4">10%</text>
<text x="272.1" y="113.2">X7R</text>
<text x="272.4" y="112.2">50V</text>
<text x="273.1" y="110.9">C0603</text>
<text x="274.7" y="112.4">10%</text>
<text x="212.2" y="116">CON_254MM_SMD_3P_180</text>
<text x="33.1" y="120.3">CON_254MM_DIP_2X4Pzhen</text>
<text x="106.8" y="120.3">CON_254MM_DIP_1X4Pzhen</text>
</g>
<g font-size="1" fill="#f00">
<text x="206.3" y="56.5">DRIVERZ_B1</text>
<text x="206.3" y="59">DRIVERZ_B2</text>
<text x="206.3" y="61.6">DRIVERZ_A2</text>
<text x="206.3" y="64.1">DRIVERZ_A1</text>
<text x="202" y="76.8">DRIVERZ_B1</text>
<text x="202" y="79.3">DRIVERZ_B2</text>
<text x="202" y="81.9">DRIVERZ_A2</text>
<text x="202" y="84.4">DRIVERZ_A1</text>
<text x="198.9" y="106.2" transform="rotate(90 198.9 106.2)">Z_STOP1</text>
</g>
</svg>
